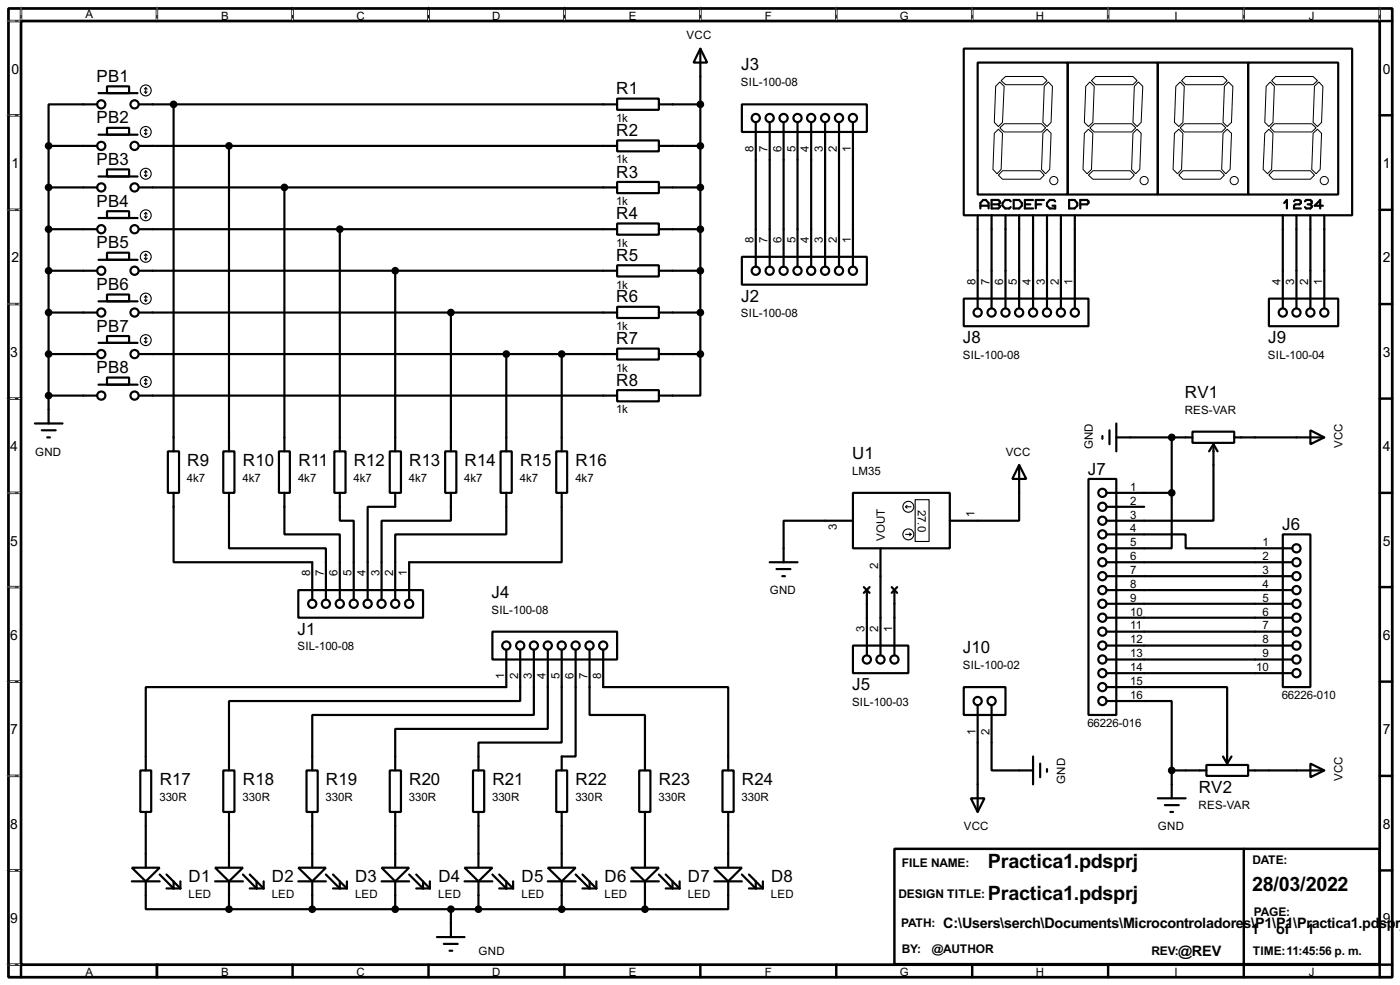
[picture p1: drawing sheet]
<svg xmlns="http://www.w3.org/2000/svg" width="256mm" height="180mm" viewBox="0 0 256 180" stroke-linecap="round" stroke-linejoin="round" font-family="sans-serif">
<path d="M1.6 1.6h253.5v177.3h-253.5zM3.9 3.9h248.9v172.7h-248.9z" fill="none" stroke="#000" stroke-width=".5"/>
<g fill="none" stroke="#000" stroke-width=".45">
<path d="M3.9 1.6v2.3h-2.3M28.8 1.6v2.3M53.6 1.6v2.3M78.5 1.6v2.3M103.4 1.6v2.3M128.3 1.6v2.3M153.2 1.6v2.3M178.1 1.6v2.3M203 1.6v2.3M227.9 1.6v2.3M252.8 1.6v2.3h2.3M1.6 21.1h2.3"/>
<path d="M1.6 38.4h2.3M252.8 21.1h2.3M252.8 38.4h2.3M1.6 55.7h2.3M252.8 55.7h2.3M1.6 73h2.3M252.8 73h2.3M1.6 90.2h2.3M252.8 90.2h2.3M1.6 107.5h2.3M252.8 107.5h2.3M1.6 124.8h2.3"/>
<path d="M252.8 124.8h2.3M1.6 142h2.3M1.6 159.3h2.3M163.9 155.4h88.9v21.1h-88.9zM227.9 155.4v21.1M252.8 142h2.3M252.8 159.3h2.3M1.6 176.6h2.3v2.3M28.8 176.6v2.3M53.6 176.6v2.3M78.5 176.6v2.3M103.4 176.6v2.3"/>
<path d="M128.3 176.6v2.3M153.2 176.6v2.3M178.1 176.6v2.3M203 176.6v2.3M227.9 176.6v2.3M255.1 176.6h-2.3v2.3"/>
</g>
<g fill="none" stroke="#fff" stroke-width=".18">
<path d="M1.3 3.9h2.3M3.9 1.3v2.3M28.8 1.3v2.3M53.6 1.3v2.3M78.5 1.3v2.3M103.4 1.3v2.3M128.3 1.3v2.3M153.2 1.3v2.3M178.1 1.3v2.3M203 1.3v2.3M227.9 1.3v2.3M252.8 1.3v2.3"/>
<path d="M1.3 21.1h2.3M1.3 38.4h2.3M1.3 55.7h2.3M1.3 73h2.3M1.3 90.2h2.3M1.3 107.5h2.3M1.3 124.8h2.3M1.3 142h2.3M1.3 159.3h2.3M1.3 176.6h2.3"/>
</g>
<g fill="none" stroke="#000" stroke-width=".18" stroke-dasharray=".5 1">
<path d="M1.3 3.9h2.3M3.9 1.3v2.3M28.8 1.3v2.3M53.6 1.3v2.3M78.5 1.3v2.3M103.4 1.3v2.3M128.3 1.3v2.3M153.2 1.3v2.3M178.1 1.3v2.3M203 1.3v2.3M227.9 1.3v2.3M252.8 1.3v2.3"/>
<path d="M1.3 21.1h2.3M1.3 38.4h2.3M1.3 55.7h2.3M1.3 73h2.3M1.3 90.2h2.3M1.3 107.5h2.3M1.3 124.8h2.3M1.3 142h2.3M1.3 159.3h2.3M1.3 176.6h2.3"/>
</g>
<g fill="none" stroke="#000" stroke-width=".4">
<path d="M17.8 19.1h-8.9v7.6M18.1 17.1h7.1M19.6 15.8h4.1v1.3h-4.1zM25.5 19.1h87.6M31.8 19.1v63.5M113.1 18.1h7.6v2h-7.6zM120.7 19.1h7.6M128.3 8.9l1.3 2.6h-2.5zM128.3 8.9v55.9M135.9 19.1h22.9v5.1h-22.9zM176.6 8.9h71.1v30.5h-71.1zM179.1 11.5h16.5v24.1h-16.5z"/>
<path d="M195.6 11.5h16.5v24.1h-16.5zM212.1 11.5h16.6v24.1h-16.6zM228.7 11.5h16.5v24.1h-16.5zM8.9 26.7v50.8M8.9 34.3h8.9M8.9 26.7h8.9M18.1 32.3h7.1M18.1 39.9h7.1M18.1 24.7h7.1M19.6 31h4.1v1.3h-4.1zM19.6 38.7h4.1v1.2h-4.1zM19.6 23.4h4.1v1.3h-4.1z"/>
<path d="M25.5 34.3h87.6M25.5 26.7h87.6M42 26.7v55.9M52.1 34.3v48.3M113.1 25.7h7.6v2h-7.6zM113.1 33.3h7.6v2.1h-7.6zM120.7 34.3h7.6M120.7 26.7h7.6M138.5 22.4v26.4M141 22.4v26.4M143.6 22.4v26.4M146.1 22.4v26.4"/>
<path d="M148.6 22.4v26.4M151.2 22.4v26.4M153.7 22.4v26.4M156.3 22.4v26.4M179.1 39.4v17M179.6 38.2v-1l.5-.6h.5l.5 .6v1M179.6 37.7h1.5M181.7 36.6h1.2l.3 .3v.3l-.3 .2 .3 .3v.2l-.3 .3h-1.2zM181.7 39.4v17M181.7 37.4h1.2M184.2 39.4v17M185.2 36.9l-.3-.3h-.7l-.5 .6v.5l.5 .5h.7l.3-.3"/>
<path d="M185.7 36.6h1l.5 .6v.5l-.5 .5h-1zM186.7 39.4v17M187.8 37.4h1M189.3 39.4v17M189.3 36.6h-1.5v1.6h1.5M189.8 37.4h1M191.3 36.6h-1.5v1.6M191.8 39.4v17M193.3 36.9l-.2-.3h-.8l-.5 .6v.5l.5 .5h1v-.5h-.5M194.4 39.4v17M195.9 36.6h1l.5 .6v.5l-.5 .5h-1zM196.9 39.4v17"/>
<path d="M197.9 37.4h1.3l.2-.2v-.3l-.2-.3h-1.3v1.6M235 39.4v17M235.3 37.2l.5-.6v1.6M237.1 36.9l.2-.3h.8l.2 .3v.3l-.2 .2h-.8l-.2 .3v.5h1.2M237.5 39.4v17M239.1 36.9l.2-.3h.8l.2 .3v.3l-.2 .2M239.6 37.4h.5M240.1 39.4v17M240.1 37.4l.2 .3v.2l-.2 .3h-.8l-.2-.3M242.4 37.7h-1.5l1-1.1v1.6M242.6 39.4v17M8.9 57.2h8.9"/>
<path d="M8.9 49.6h8.9M8.9 42h8.9M18.1 47.6h7.1M18.1 55.2h7.1M19.6 46.3h4.1v1.3h-4.1zM19.6 53.9h4.1v1.3h-4.1zM25.5 57.2h87.6M25.5 49.6h87.6M25.5 42h87.6M62.3 42v40.6M72.4 49.6v33M82.6 57.2v25.4"/>
<path d="M113.1 40.9h7.6v2.1h-7.6zM113.1 48.6h7.6v2h-7.6zM113.1 56.2h7.6v2h-7.6zM120.7 57.2h7.6M120.7 49.6h7.6M120.7 42h7.6M135.9 47h22.9v5.1h-22.9zM176.6 54.7h22.8v5h-22.8zM232.5 54.7h12.7v5h-12.7zM6.4 77.5h5.1M7.7 78.8h2.5M8.9 72.4h8.9"/>
<path d="M8.9 64.8h8.9M18.1 62.8h7.1M18.1 70.4h7.1M19.6 61.5h4.1v1.3h-4.1zM19.6 69.1h4.1v1.3h-4.1zM25.5 72.4h87.6M25.5 64.8h87.6M92.8 64.8v17.8M102.9 64.8v17.8M113.1 63.8h7.6v2h-7.6zM113.1 71.4h7.6v2.1h-7.6zM120.7 64.8h7.6"/>
<path d="M128.3 64.8v7.6h-7.6M202 79.8v.5M203.3 78.8v2.5M204.5 77.5v5.1M218.5 79h7.6v2.1h-7.6zM240.1 78.8l2.5 1.3-2.5 1.2zM8.7 80.1h.5M30.8 82.6h2v7.6h-2zM31.8 90.2v12.7h25.4v6.9M40.9 82.6h2.1v7.6h-2.1zM42 90.2v10.2h17.7v9.4M51.1 82.6h2v7.6h-2z"/>
<path d="M52.1 90.2v7.6h10.2v12M61.3 82.6h2v7.6h-2zM62.3 90.2v5.1h2.5v14.5M71.4 82.6h2.1v7.6h-2.1zM72.4 90.2v2.6h-5v17M81.6 82.6h2v7.6h-2zM82.6 90.2v5.1h-12.7v14.5M91.7 82.6h2.1v7.6h-2.1zM92.8 90.2v7.6h-20.4v12M101.9 82.6h2v7.6h-2zM102.9 90.2v12.7h-27.9v6.9M156.3 90.2h17.7v10.2h-17.7z"/>
<path d="M156.3 95.3h-12.7v7.6M186.7 85.1l1.3 2.6h-2.5zM186.7 85.1v10.2h-12.7M199.4 87.7h5.1v43.2h-5.1zM202.7 97.8h14.5v2.6h19.6M202.7 90.2h12M202.7 92.8h6.9M204.5 80.1h14M214.7 90.2v10.2h-12M214.7 80.1v10.1M222.3 81.3v14h-19.6M222.3 81.3l-.8 1.3"/>
<path d="M222.3 81.3l.8 1.3M226.1 80.1h16.5M235 97.8h5.1v28h-5.1zM54.7 108h22.8v5.1h-22.8zM90.2 115.6h22.9v5.1h-22.9zM92.8 118.9v6.9h-66.1v15.2M95.3 118.9v9.4h-53.3v12.7M97.8 118.9v12h-40.6v10.1M100.4 118.9v14.5h-28v7.6M102.9 118.9v17h-15.2v5.1M105.5 118.9v19.6h-2.6v2.5M108 118.9v12h10.2v10.1"/>
<path d="M110.5 118.9v6.9h22.9v15.2M141 102.9h5.1M142.3 104.2h2.5M143.3 105.5h.5M156.3 118.2h10.1v5h-10.1zM158.3 107.5l1 1M158.8 108v11.9M159.3 107.5l-1 1M161.3 100.4v19.5M163.4 107.5l1 1M163.9 108v11.9M164.4 107.5l-1 1"/>
<path d="M202.7 102.9h34.1M202.7 105.5h34.1M202.7 108h34.1M202.7 110.5h34.1M202.7 113.1h34.1M202.7 115.6h34.1M202.7 118.2h34.1M176.6 125.8h7.6v5.1h-7.6zM179.1 129.1v19.5M181.7 129.1v11.9h7.6M189.3 138.5v5.1M190.6 139.8v2.5"/>
<path d="M202.7 125.8h22.1v14M202.7 128.3h12v12.7M202.7 120.7h34.1M202.7 123.2h34.1M224.1 138.5l.7 1.3M225.6 138.5l-.8 1.3M240.1 139.8l2.5 1.2-2.5 1.3zM24.2 158.8h5.1l-2.6 2.5zM25.7 141h2v7.6h-2zM26.7 148.6v10.2M39.4 158.8h5.1l-2.5 2.5zM40.9 141h2.1v7.6h-2.1z"/>
<path d="M42 148.6v10.2M54.7 158.8h5l-2.5 2.5zM56.2 141h2v7.6h-2zM57.2 148.6v10.2M69.9 158.8h5.1l-2.6 2.5zM71.4 141h2.1v7.6h-2.1zM72.4 148.6v10.2M85.1 158.8h5.1l-2.5 2.5zM86.7 141h2v7.6h-2zM87.7 148.6v10.2M100.4 158.8h5.1l-2.6 2.5zM101.9 141h2v7.6h-2z"/>
<path d="M102.9 148.6v10.2M115.6 158.8h5.1l-2.5 2.5zM117.1 141h2.1v7.6h-2.1zM118.2 148.6v10.2M130.9 158.8h5l-2.5 2.5zM132.4 141h2v7.6h-2zM133.4 148.6v10.2M177.9 146.1h2.5l-1.3 2.5zM191.8 140.8v.5M212.1 146.1h5.1M213.4 147.4h2.6M214.4 148.6h.5"/>
<path d="M214.7 141v5.1M214.7 141h6.3M221 140h7.7v2h-7.7zM228.7 141h13.9M24.2 161.3h5.1M26.7 161.3v5.1h15.3M29.3 160.1l2.5 2.5v-1.3M30.5 162.6h2.6M30.5 160.1l2.6 2.5M33.1 161.3v1.3M39.4 161.3h5.1M42 161.3v5.1"/>
<path d="M42 166.4h76.2M44.5 160.1l2.5 2.5v-1.3M45.8 160.1l2.5 2.5M45.8 162.6h2.5M48.3 161.3v1.3M54.7 161.3h5M57.2 161.3v5.1M59.7 160.1l2.6 2.5v-1.3M61 162.6h2.6M61 160.1l2.6 2.5M63.6 161.3v1.3M69.9 161.3h5.1"/>
<path d="M72.4 161.3v5.1M75 160.1l2.5 2.5v-1.3M76.3 162.6h2.5M76.3 160.1l2.5 2.5M78.8 161.3v1.3M80.1 171.5h5M81.3 172.8h2.6M82.4 174h.5M82.6 166.4v5.1M85.1 161.3h5.1M87.7 161.3v5.1M90.2 160.1l2.6 2.5v-1.3"/>
<path d="M91.5 162.6h2.5M91.5 160.1l2.5 2.5M94 161.3v1.3M100.4 161.3h5.1M102.9 161.3v5.1M105.5 160.1l2.5 2.5v-1.3M106.7 162.6h2.6M106.7 160.1l2.6 2.5M109.3 161.3v1.3M115.6 161.3h5.1M118.2 161.3v5.1M120.7 160.1l2.5 2.5v-1.3"/>
<path d="M122 162.6h2.5M122 160.1l2.5 2.5M124.5 161.3v1.3M130.9 161.3h5M133.4 161.3v5.1h-15.2M135.9 160.1l2.6 2.5v-1.3M137.2 162.6h2.6M137.2 160.1l2.6 2.5M139.8 161.3v1.3"/>
<circle cx="18.5" cy="19.1" r=".75"/>
<circle cx="24.6" cy="19.1" r=".75"/>
<circle cx="18.5" cy="26.7" r=".75"/>
<circle cx="18.5" cy="34.3" r=".75"/>
<circle cx="24.6" cy="34.3" r=".75"/>
<circle cx="24.6" cy="26.7" r=".75"/>
<circle cx="138.4" cy="21.6" r=".75"/>
<circle cx="141" cy="21.6" r=".75"/>
<circle cx="143.5" cy="21.6" r=".75"/>
<circle cx="146.1" cy="21.6" r=".75"/>
<circle cx="148.6" cy="21.6" r=".75"/>
<circle cx="151.1" cy="21.6" r=".75"/>
<circle cx="153.7" cy="21.6" r=".75"/>
<circle cx="156.2" cy="21.6" r=".75"/>
<circle cx="18.5" cy="57.2" r=".75"/>
<circle cx="18.5" cy="49.6" r=".75"/>
<circle cx="18.5" cy="42" r=".75"/>
<circle cx="24.6" cy="57.2" r=".75"/>
<circle cx="24.6" cy="49.6" r=".75"/>
<circle cx="24.6" cy="42" r=".75"/>
<circle cx="138.4" cy="49.6" r=".75"/>
<circle cx="141" cy="49.6" r=".75"/>
<circle cx="143.5" cy="49.6" r=".75"/>
<circle cx="146.1" cy="49.6" r=".75"/>
<circle cx="148.6" cy="49.6" r=".75"/>
<circle cx="151.1" cy="49.6" r=".75"/>
<circle cx="153.7" cy="49.6" r=".75"/>
<circle cx="156.2" cy="49.6" r=".75"/>
<circle cx="179.1" cy="57.2" r=".75"/>
<circle cx="181.6" cy="57.2" r=".75"/>
<circle cx="184.2" cy="57.2" r=".75"/>
<circle cx="186.7" cy="57.2" r=".75"/>
<circle cx="189.2" cy="57.2" r=".75"/>
<circle cx="191.8" cy="57.2" r=".75"/>
<circle cx="194.3" cy="57.2" r=".75"/>
<circle cx="196.9" cy="57.2" r=".75"/>
<circle cx="235" cy="57.2" r=".75"/>
<circle cx="237.5" cy="57.2" r=".75"/>
<circle cx="240" cy="57.2" r=".75"/>
<circle cx="242.6" cy="57.2" r=".75"/>
<circle cx="18.5" cy="72.4" r=".75"/>
<circle cx="18.5" cy="64.8" r=".75"/>
<circle cx="24.6" cy="64.8" r=".75"/>
<circle cx="24.6" cy="72.4" r=".75"/>
<circle cx="201.9" cy="97.8" r=".75"/>
<circle cx="201.9" cy="95.3" r=".75"/>
<circle cx="201.9" cy="90.2" r=".75"/>
<circle cx="201.9" cy="92.8" r=".75"/>
<circle cx="57.2" cy="110.5" r=".75"/>
<circle cx="59.7" cy="110.5" r=".75"/>
<circle cx="62.2" cy="110.5" r=".75"/>
<circle cx="64.8" cy="110.5" r=".75"/>
<circle cx="67.3" cy="110.5" r=".75"/>
<circle cx="69.9" cy="110.5" r=".75"/>
<circle cx="72.4" cy="110.5" r=".75"/>
<circle cx="74.9" cy="110.5" r=".75"/>
<circle cx="92.7" cy="118.2" r=".75"/>
<circle cx="95.3" cy="118.2" r=".75"/>
<circle cx="97.8" cy="118.2" r=".75"/>
<circle cx="100.3" cy="118.2" r=".75"/>
<circle cx="102.9" cy="118.2" r=".75"/>
<circle cx="105.4" cy="118.2" r=".75"/>
<circle cx="108" cy="118.2" r=".75"/>
<circle cx="110.5" cy="118.2" r=".75"/>
<circle cx="201.9" cy="100.4" r=".75"/>
<circle cx="201.9" cy="108" r=".75"/>
<circle cx="201.9" cy="105.5" r=".75"/>
<circle cx="201.9" cy="102.9" r=".75"/>
<circle cx="201.9" cy="110.5" r=".75"/>
<circle cx="201.9" cy="113.1" r=".75"/>
<circle cx="201.9" cy="118.2" r=".75"/>
<circle cx="201.9" cy="115.6" r=".75"/>
<circle cx="237.5" cy="100.4" r=".75"/>
<circle cx="237.5" cy="110.5" r=".75"/>
<circle cx="237.5" cy="113.1" r=".75"/>
<circle cx="237.5" cy="115.6" r=".75"/>
<circle cx="237.5" cy="118.2" r=".75"/>
<circle cx="237.5" cy="108" r=".75"/>
<circle cx="237.5" cy="105.5" r=".75"/>
<circle cx="237.5" cy="102.9" r=".75"/>
<circle cx="158.8" cy="120.7" r=".75"/>
<circle cx="161.3" cy="120.7" r=".75"/>
<circle cx="163.8" cy="120.7" r=".75"/>
<circle cx="179.1" cy="128.3" r=".75"/>
<circle cx="181.6" cy="128.3" r=".75"/>
<circle cx="201.9" cy="120.7" r=".75"/>
<circle cx="201.9" cy="128.3" r=".75"/>
<circle cx="201.9" cy="123.2" r=".75"/>
<circle cx="201.9" cy="125.8" r=".75"/>
<circle cx="237.5" cy="123.2" r=".75"/>
<circle cx="237.5" cy="120.7" r=".75"/>
</g>
<circle cx="214.7" cy="80.1" r=".2" fill="#000"/>
<g fill="none" stroke="#000" stroke-width=".2">
<path d="M26.5 16.8l.2 .3M26.7 16.1v1M26.7 16.1l-.2 .2M26.7 16.1l.3 .2M27 16.8l-.3 .3M26.5 32.1l.2 .2M26.5 39.7l.2 .2M26.5 24.4l.2 .3M26.7 23.7v1M26.7 31.3v1M26.7 38.9v1M26.7 31.3l-.2 .3"/>
<path d="M26.7 31.3l.3 .3M26.7 38.9l-.2 .3M26.7 38.9l.3 .3M26.7 23.7l-.2 .2M26.7 23.7l.3 .2M27 32.1l-.3 .2M27 39.7l-.3 .2M27 24.4l-.3 .3M26.5 47.3l.2 .3M26.5 54.9l.2 .3M26.7 46.5v1.1M26.7 54.2v1"/>
<path d="M26.7 46.5l-.2 .3M26.7 46.5l.3 .3M26.7 54.2l-.2 .2M26.7 54.2l.3 .2M27 47.3l-.3 .3M27 54.9l-.3 .3M26.5 62.5l.2 .3M26.5 70.2l.2 .2M26.7 61.8v1M26.7 69.4v1M26.7 61.8l-.2 .2M26.7 61.8l.3 .2"/>
<path d="M26.7 69.4l-.2 .3M26.7 69.4l.3 .3M27 62.5l-.3 .3M27 70.2l-.3 .2M165.9 97.8h1M165.9 92.8l.3 .2M165.9 92.8h1M166.2 92.5l-.3 .3M166.7 97.6l.2 .2M166.9 97.8l-.2 .3M167.7 91.5h2.5v7.6h-2.5z"/>
<circle cx="26.7" cy="16.6" r="1"/>
<circle cx="26.7" cy="39.4" r="1"/>
<circle cx="26.7" cy="31.8" r="1"/>
<circle cx="26.7" cy="24.2" r="1"/>
<circle cx="26.7" cy="47" r="1"/>
<circle cx="26.7" cy="54.7" r="1"/>
<circle cx="26.7" cy="62.3" r="1"/>
<circle cx="26.7" cy="69.9" r="1"/>
<circle cx="166.4" cy="92.8" r="1"/>
<circle cx="166.4" cy="97.8" r="1"/>
</g>
<g fill="none" stroke="#000" stroke-width=".18">
<path d="M183.2 15l.8 .8-.3 6.6-.8 .8-.7-.8 .2-6.6zM183.4 14.8l.8-.8h6.9l.7 .8-.7 .7h-6.9zM192.1 15l.7 .8-.2 6.6-.8 .8-.7-.8 .2-6.6zM199.7 15l.8 .8-.3 6.6-.8 .8-.7-.8 .2-6.6zM200 14.8l.7-.8h6.9l.7 .8-.7 .7h-6.9zM208.6 15l.8 .8-.3 6.6-.8 .8-.7-.8 .2-6.6zM215.4 15.8l.8-.8 .8 .8-.3 6.6-.7 .8-.8-.8zM216.5 14.8l.7-.8h6.9l.7 .8-.7 .7h-6.9zM225.1 15l.8 .8-.3 6.6-.8 .8-.7-.8 .2-6.6zM232.7 15l.8 .8-.3 6.6-.7 .8-.8-.8 .3-6.6zM233 14.8l.7-.8h6.9l.8 .8-.8 .7h-6.9zM240.8 15.8l.8-.8 .8 .8-.3 6.6-.7 .8-.8-.8z"/>
<path d="M182.2 24.4l.7-.7 .8 .7-.3 6.6-.7 .8-.8-.8zM183.2 23.4l.8-.7h6.8l.8 .7-.8 .8h-6.8zM183.7 31.3h6.9l.7 .8-.7 .7h-6.9l-.8-.7zM191.1 24.4l.7-.7 .8 .7-.3 6.6-.7 .8-.8-.8zM198.7 24.4l.7-.7 .8 .7-.2 6.6-.8 .8-.8-.8zM199.4 32.1l.8-.8h6.9l.7 .8-.7 .7h-6.9zM199.7 23.4l.8-.7h6.8l.8 .7-.8 .8h-6.8zM208.3 23.7l.8 .7-.3 6.6-.7 .8-.8-.8 .3-6.6zM215.2 24.4l.8-.7 .7 .7-.2 6.6-.8 .8-.8-.8zM216.2 23.4l.8-.7h6.8l.8 .7-.8 .8h-6.8zM216.7 31.3h6.9l.7 .8-.7 .7h-6.9l-.7-.7zM224.1 24.4l.7-.7 .8 .7-.2 6.6-.8 .8-.8-.8z"/>
<path d="M231.7 24.4l.8-.7 .7 .7-.2 6.6-.8 .8-.8-.8zM232.7 23.4l.8-.7h6.8l.8 .7-.8 .8h-6.8zM233.2 31.3h6.9l.7 .8-.7 .7h-6.9l-.7-.7zM240.6 24.4l.8-.7 .7 .7-.2 6.6-.8 .8-.8-.8z"/>
<circle cx="193" cy="33.1" r=".75"/>
<circle cx="209.6" cy="33.1" r=".75"/>
<circle cx="226.1" cy="33.1" r=".75"/>
<circle cx="242.6" cy="33.1" r=".75"/>
</g>
<g fill="#000" stroke="#000" stroke-width=".4">
<circle cx="31.8" cy="19.1" r=".5"/>
<circle cx="128.3" cy="19.1" r=".5"/>
<circle cx="8.9" cy="34.3" r=".5"/>
<circle cx="8.9" cy="26.7" r=".5"/>
<circle cx="41.9" cy="26.7" r=".5"/>
<circle cx="52.1" cy="34.3" r=".5"/>
<circle cx="128.3" cy="26.7" r=".5"/>
<circle cx="128.3" cy="34.3" r=".5"/>
<circle cx="8.9" cy="57.2" r=".5"/>
<circle cx="8.9" cy="49.6" r=".5"/>
<circle cx="8.9" cy="42" r=".5"/>
<circle cx="62.2" cy="42" r=".5"/>
<circle cx="72.4" cy="49.6" r=".5"/>
<circle cx="82.6" cy="57.2" r=".5"/>
<circle cx="128.3" cy="42" r=".5"/>
<circle cx="128.3" cy="57.2" r=".5"/>
<circle cx="128.3" cy="49.6" r=".5"/>
<circle cx="8.9" cy="72.4" r=".5"/>
<circle cx="8.9" cy="64.8" r=".5"/>
<circle cx="92.7" cy="64.8" r=".5"/>
<circle cx="102.9" cy="64.8" r=".5"/>
<circle cx="128.3" cy="64.8" r=".5"/>
<circle cx="214.6" cy="90.2" r=".5"/>
<circle cx="214.6" cy="80.1" r=".5"/>
<circle cx="214.6" cy="141" r=".5"/>
<circle cx="41.9" cy="166.4" r=".5"/>
<circle cx="57.2" cy="166.4" r=".5"/>
<circle cx="72.4" cy="166.4" r=".5"/>
<circle cx="82.6" cy="166.4" r=".5"/>
<circle cx="87.6" cy="166.4" r=".5"/>
<circle cx="102.9" cy="166.4" r=".5"/>
<circle cx="118.1" cy="166.4" r=".5"/>
</g>
<g font-size="4.1">
<text x="181" y="158.9">Practica1.pdsprj</text>
<text x="181" y="164.8">Practica1.pdsprj</text>
<text x="229.4" y="163">28/03/2022</text>
</g>
<g font-size="3.5">
<text x="17.7" y="15">PB1</text>
<text x="112.9" y="17.3">R1</text>
<text x="135.8" y="12.9">J3</text>
<text x="17.7" y="22.6">PB2</text>
<text x="112.9" y="24.9">R2</text>
<text x="17.7" y="30.2">PB3</text>
<text x="112.9" y="32.5">R3</text>
<text x="17.7" y="37.9">PB4</text>
<text x="112.9" y="40.1">R4</text>
<text x="17.7" y="45.5">PB5</text>
<text x="112.9" y="47.8">R5</text>
<text x="17.7" y="53.1">PB6</text>
<text x="112.9" y="55.4">R6</text>
<text x="135.8" y="55.2">J2</text>
<text x="17.7" y="60.7">PB7</text>
<text x="112.9" y="63">R7</text>
<text x="176.4" y="62.8">J8</text>
<text x="232.3" y="62.8">J9</text>
<text x="17.7" y="68.3">PB8</text>
<text x="112.9" y="70.6">R8</text>
<text x="217.1" y="72.9">RV1</text>
<text x="156.1" y="84">U1</text>
<text x="34.3" y="85.3">R9</text>
<text x="44.5" y="85.3">R10</text>
<text x="54.7" y="85.3">R11</text>
<text x="64.8" y="85.3">R12</text>
<text x="75" y="85.3">R13</text>
<text x="85.1" y="85.3">R14</text>
<text x="95.3" y="85.3">R15</text>
<text x="105.5" y="85.3">R16</text>
<text x="199.3" y="86.9">J7</text>
<text x="234.9" y="97">J6</text>
<text x="90.1" y="109.4">J4</text>
<text x="54.5" y="116.2">J1</text>
<text x="176.4" y="119.6">J10</text>
<text x="156.1" y="126.3">J5</text>
<text x="29.3" y="143.7">R17</text>
<text x="44.5" y="143.7">R18</text>
<text x="59.7" y="143.7">R19</text>
<text x="75" y="143.7">R20</text>
<text x="90.2" y="143.7">R21</text>
<text x="105.5" y="143.7">R22</text>
<text x="120.7" y="143.7">R23</text>
<text x="135.9" y="143.7">R24</text>
<text x="219.6" y="145.1">RV2</text>
<text x="34.6" y="161.5">D1</text>
<text x="49.8" y="161.5">D2</text>
<text x="65.1" y="161.5">D3</text>
<text x="80.3" y="161.5">D4</text>
<text x="95.6" y="161.5">D5</text>
<text x="110.8" y="161.5">D6</text>
<text x="126" y="161.5">D7</text>
<text x="141.3" y="161.5">D8</text>
</g>
<g font-size="3">
<text x="172.8" y="169.8">C:\Users\serch\Documents\Microcontroladores\P1\P1\Practica1.pdsp</text>
<text x="229.2" y="170.9">1</text>
<text x="233.8" y="170.9">of</text>
<text x="239.4" y="170.9">1</text>
<text x="255.6" y="169.8">r</text>
<text x="256.6" y="169.8">j</text>
<text x="215.9" y="174.9">@REV</text>
</g>
<g font-size="2.9">
<text x="2.1" y="13.5">0</text>
<text x="253.4" y="13.5">0</text>
<text x="2.1" y="30.7">1</text>
<text x="253.4" y="30.7">1</text>
<text x="2.1" y="48">2</text>
<text x="253.4" y="48">2</text>
<text x="1.9" y="65.3">3</text>
<text x="253.4" y="65.3">3</text>
<text x="1.9" y="82.5">4</text>
<text x="253.4" y="82.5">4</text>
<text x="1.9" y="99.9">5</text>
<text x="253.4" y="99.9">5</text>
<text x="1.9" y="117.1">6</text>
<text x="253.4" y="117.1">6</text>
<text x="1.9" y="134.4">7</text>
<text x="253.4" y="134.4">7</text>
<text x="1.9" y="151.7">8</text>
<text x="253.4" y="151.7">8</text>
<text x="1.9" y="168.9">9</text>
<text x="253.4" y="168.9">9</text>
</g>
<g font-size="2.5">
<text x="165.2" y="158.7">FILE NAME:</text>
<text x="229.4" y="158.2">DATE:</text>
<text x="164.6" y="164.3">DESIGN TITLE:</text>
<text x="229.7" y="167.6">PAGE:</text>
<text x="165.1" y="169.6">PATH:</text>
<text x="165.2" y="174.5">BY:</text>
<text x="170.7" y="174.5">@AUTHOR</text>
<text x="210.9" y="174.7">REV:</text>
<text x="229.5" y="174.7">TIME:11:45:56 p. m.</text>
</g>
<g font-size="2.4">
<text x="15.6" y="3.4">A</text>
<text x="40.5" y="3.6">B</text>
<text x="65.3" y="3.6">C</text>
<text x="90.2" y="3.6">D</text>
<text x="115.2" y="3.6">E</text>
<text x="140.1" y="3.6">F</text>
<text x="164.8" y="3.6">G</text>
<text x="189.8" y="3.6">H</text>
<text x="215.1" y="3.6">I</text>
<text x="239.8" y="3.6">J</text>
<text x="125.8" y="7.2">VCC</text>
<text x="135.7" y="15.8">SIL-100-08</text>
<text x="112.9" y="22.3">1k</text>
<text x="112.9" y="29.9">1k</text>
<text x="138.1" y="27.9" transform="rotate(-90 138.1 27.9)">8</text>
<text x="140.6" y="27.9" transform="rotate(-90 140.6 27.9)">7</text>
<text x="143.2" y="27.9" transform="rotate(-90 143.2 27.9)">6</text>
<text x="145.7" y="27.9" transform="rotate(-90 145.7 27.9)">5</text>
<text x="148.2" y="27.9" transform="rotate(-90 148.2 27.9)">4</text>
<text x="150.8" y="27.9" transform="rotate(-90 150.8 27.9)">3</text>
<text x="153.3" y="27.9" transform="rotate(-90 153.3 27.9)">2</text>
<text x="155.9" y="27.9" transform="rotate(-90 155.9 27.9)">1</text>
<text x="112.9" y="37.6">1k</text>
<text x="112.9" y="45.2">1k</text>
<text x="138.1" y="44.5" transform="rotate(-90 138.1 44.5)">8</text>
<text x="140.6" y="44.5" transform="rotate(-90 140.6 44.5)">7</text>
<text x="143.2" y="44.5" transform="rotate(-90 143.2 44.5)">6</text>
<text x="145.7" y="44.5" transform="rotate(-90 145.7 44.5)">5</text>
<text x="148.2" y="44.5" transform="rotate(-90 148.2 44.5)">4</text>
<text x="150.8" y="44.5" transform="rotate(-90 150.8 44.5)">3</text>
<text x="153.3" y="44.5" transform="rotate(-90 153.3 44.5)">2</text>
<text x="155.9" y="44.5" transform="rotate(-90 155.9 44.5)">1</text>
<text x="112.9" y="52.8">1k</text>
<text x="178.7" y="52.1" transform="rotate(-90 178.7 52.1)">8</text>
<text x="181.3" y="52.1" transform="rotate(-90 181.3 52.1)">7</text>
<text x="183.8" y="52.1" transform="rotate(-90 183.8 52.1)">6</text>
<text x="186.3" y="52.1" transform="rotate(-90 186.3 52.1)">5</text>
<text x="188.9" y="52.1" transform="rotate(-90 188.9 52.1)">4</text>
<text x="191.4" y="52.1" transform="rotate(-90 191.4 52.1)">3</text>
<text x="194" y="52.1" transform="rotate(-90 194 52.1)">2</text>
<text x="196.5" y="52.1" transform="rotate(-90 196.5 52.1)">1</text>
<text x="234.6" y="52.1" transform="rotate(-90 234.6 52.1)">4</text>
<text x="237.1" y="52.1" transform="rotate(-90 237.1 52.1)">3</text>
<text x="239.7" y="52.1" transform="rotate(-90 239.7 52.1)">2</text>
<text x="242.2" y="52.1" transform="rotate(-90 242.2 52.1)">1</text>
<text x="135.7" y="58.1">SIL-100-08</text>
<text x="112.9" y="60.4">1k</text>
<text x="176.4" y="65.8">SIL-100-08</text>
<text x="232.3" y="65.8">SIL-100-04</text>
<text x="112.9" y="68">1k</text>
<text x="112.9" y="75.7">1k</text>
<text x="217" y="75.8">RES-VAR</text>
<text x="6.4" y="83.4">GND</text>
<text x="184.2" y="83.4">VCC</text>
<text x="200.2" y="82.3" transform="rotate(-90 200.2 82.3)">GND</text>
<text x="246" y="82" transform="rotate(-90 246 82)">VCC</text>
<text x="34.3" y="88.2">4k7</text>
<text x="44.5" y="88.2">4k7</text>
<text x="54.6" y="88.2">4k7</text>
<text x="64.8" y="88.2">4k7</text>
<text x="74.9" y="88.2">4k7</text>
<text x="85.1" y="88.2">4k7</text>
<text x="95.2" y="88.2">4k7</text>
<text x="105.4" y="88.2">4k7</text>
<text x="156.1" y="86.9">LM35</text>
<text x="207.1" y="89.8">1</text>
<text x="168.2" y="93.3" transform="rotate(90 168.2 93.3)">27.0</text>
<text x="178.6" y="94.7" transform="rotate(-90 178.6 94.7)">1</text>
<text x="207.1" y="92.4">2</text>
<text x="207.1" y="94.9">3</text>
<text x="153.3" y="97" transform="rotate(-90 153.3 97)">3</text>
<text x="162.1" y="99.1" transform="rotate(-90 162.1 99.1)">VOUT</text>
<text x="207.1" y="97.4">4</text>
<text x="207.1" y="100">5</text>
<text x="231.3" y="100">1</text>
<text x="56.8" y="105.5" transform="rotate(-90 56.8 105.5)">8</text>
<text x="59.3" y="105.5" transform="rotate(-90 59.3 105.5)">7</text>
<text x="61.8" y="105.5" transform="rotate(-90 61.8 105.5)">6</text>
<text x="64.4" y="105.5" transform="rotate(-90 64.4 105.5)">5</text>
<text x="66.9" y="105.5" transform="rotate(-90 66.9 105.5)">4</text>
<text x="69.5" y="105.5" transform="rotate(-90 69.5 105.5)">3</text>
<text x="72" y="105.5" transform="rotate(-90 72 105.5)">2</text>
<text x="74.6" y="105.5" transform="rotate(-90 74.6 105.5)">1</text>
<text x="160.9" y="104.1" transform="rotate(-90 160.9 104.1)">2</text>
<text x="207.1" y="102.5">6</text>
<text x="207.1" y="105.1">7</text>
<text x="207.1" y="107.6">8</text>
<text x="231.3" y="102.5">2</text>
<text x="231.3" y="105.1">3</text>
<text x="231.3" y="107.6">4</text>
<text x="90" y="112.3">SIL-100-08</text>
<text x="141" y="108.8">GND</text>
<text x="207.1" y="110.1">9</text>
<text x="207.1" y="112.7">10</text>
<text x="231.3" y="110.1">5</text>
<text x="231.3" y="112.7">6</text>
<text x="54.5" y="119.1">SIL-100-08</text>
<text x="158.4" y="115.6" transform="rotate(-90 158.4 115.6)">3</text>
<text x="160.9" y="115.6" transform="rotate(-90 160.9 115.6)">2</text>
<text x="163.5" y="115.6" transform="rotate(-90 163.5 115.6)">1</text>
<text x="207.1" y="115.2">11</text>
<text x="207.1" y="117.8">12</text>
<text x="231.3" y="115.2">7</text>
<text x="231.3" y="117.8">8</text>
<text x="92.4" y="124.4" transform="rotate(-90 92.4 124.4)">1</text>
<text x="94.9" y="124.4" transform="rotate(-90 94.9 124.4)">2</text>
<text x="97.4" y="124.4" transform="rotate(-90 97.4 124.4)">3</text>
<text x="100" y="124.4" transform="rotate(-90 100 124.4)">4</text>
<text x="102.5" y="124.4" transform="rotate(-90 102.5 124.4)">5</text>
<text x="105.1" y="124.4" transform="rotate(-90 105.1 124.4)">6</text>
<text x="107.6" y="124.4" transform="rotate(-90 107.6 124.4)">7</text>
<text x="110.1" y="124.4" transform="rotate(-90 110.1 124.4)">8</text>
<text x="176.4" y="122.5">SIL-100-02</text>
<text x="207.1" y="120.3">13</text>
<text x="207.1" y="122.8">14</text>
<text x="207.1" y="125.4">15</text>
<text x="230.2" y="122.8">10</text>
<text x="231.3" y="120.3">9</text>
<text x="156.1" y="129.3">SIL-100-03</text>
<text x="207.1" y="127.9">16</text>
<text x="234.8" y="128">66226-010</text>
<text x="178.7" y="134.6" transform="rotate(-90 178.7 134.6)">1</text>
<text x="181.3" y="134.6" transform="rotate(-90 181.3 134.6)">2</text>
<text x="199.2" y="133.1">66226-016</text>
<text x="195.2" y="143.5" transform="rotate(-90 195.2 143.5)">GND</text>
<text x="246" y="143" transform="rotate(-90 246 143)">VCC</text>
<text x="29.2" y="146.6">330R</text>
<text x="44.5" y="146.6">330R</text>
<text x="59.7" y="146.6">330R</text>
<text x="74.9" y="146.6">330R</text>
<text x="90.2" y="146.6">330R</text>
<text x="105.4" y="146.6">330R</text>
<text x="120.7" y="146.6">330R</text>
<text x="135.9" y="146.6">330R</text>
<text x="219.6" y="148.1">RES-VAR</text>
<text x="176.6" y="152">VCC</text>
<text x="212.1" y="152">GND</text>
<text x="34.5" y="164.4">LED</text>
<text x="49.8" y="164.4">LED</text>
<text x="65" y="164.4">LED</text>
<text x="80.3" y="164.4">LED</text>
<text x="95.5" y="164.4">LED</text>
<text x="110.7" y="164.4">LED</text>
<text x="126" y="164.4">LED</text>
<text x="141.2" y="164.4">LED</text>
<text x="15.6" y="178.7">A</text>
<text x="40.5" y="178.7">B</text>
<text x="65.3" y="178.7">C</text>
<text x="87.7" y="174.8">GND</text>
<text x="90.2" y="178.7">D</text>
<text x="115.2" y="178.7">E</text>
<text x="140.1" y="178.7">F</text>
<text x="164.8" y="178.7">G</text>
<text x="189.8" y="178.7">H</text>
<text x="215.1" y="178.7">I</text>
<text x="239.8" y="178.7">J</text>
</g>
</svg>
